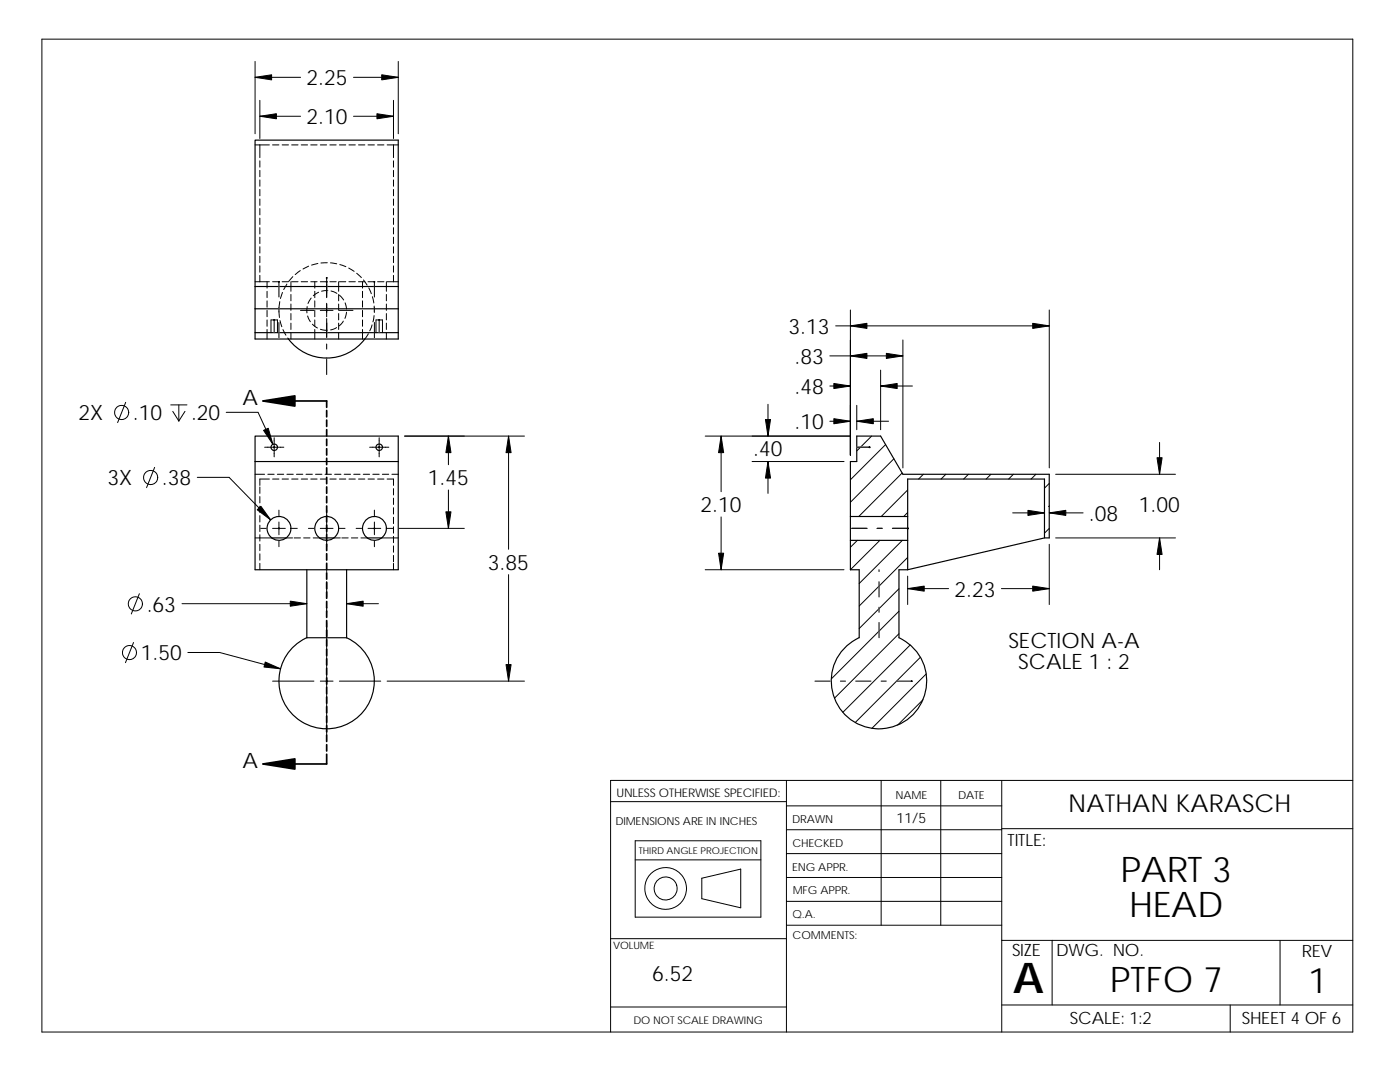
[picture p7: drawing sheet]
<svg xmlns="http://www.w3.org/2000/svg" width="279mm" height="216mm" viewBox="0 0 279 216" stroke-linecap="round" stroke-linejoin="round" font-family="sans-serif">
<g fill="none" stroke="#000" stroke-width=".2">
<path d="M8.4 7.8h261.6v198.1h-261.6zM50.9 12.3v14.4M50.9 15.4h9.1M70.5 15.4h9M79.5 12.3v14.4M50.9 28.9h1M51.9 20v7.6M51.9 23.2h8.1M51.9 28.9h1.9M51.9 28.9v2.6M51.9 32.1v1.3M51.9 34v1.3"/>
<path d="M51.9 35.9v1.3M51.9 37.8v1.3M51.9 39.7v1.3M54.4 28.9h1.3M56.3 28.9h1.3M58.2 28.9h1.3M60.1 28.9h1.3M62 28.9h1.3M63.9 28.9h1.3M65.8 28.9h1.3M67.7 28.9h1.3M69.6 28.9h1.3"/>
<path d="M70.5 23.2h8M71.5 28.9h1.3M73.4 28.9h1.3M75.4 28.9h1.2M77.3 28.9h2.2M78.5 20v7.6M78.5 28.9v2.6M78.5 32.1v1.3M78.5 34v1.3M78.5 35.9v1.3M78.5 37.8v1.3M78.5 39.7v1.3"/>
<path d="M50.9 56.2h1M51.9 41.6v1.3M51.9 43.5v1.3M51.9 45.4v1.3M51.9 47.3v1.3M51.9 49.2v1.3M51.9 51.1v1.3M51.9 53v1.3M51.9 54.9v1.3M51.9 56.2h1.9M53.3 56.2v1.3M53.3 58.1v1.3"/>
<path d="M55.6 56.2l.2 .1M55.7 56.2v.1M55.7 56.2l-.1 .1M55.8 56.2h-1.4M56.3 56.2h1.3M56.4 58.4l-.4 1.2M57.3 56.7l-.7 1.1M58.1 56.2v1.9M58.1 58.8v1.2M58.2 56.2h1.3M58.4 55.2l-.8 1M59.9 54l-1 .8"/>
<path d="M60.1 56.2h1.3M61.6 53.1l-1.1 .6M62 56.2h1.3M62.1 59.5l-.6 1.1M62.8 56.2v1.3M62.8 58.1v1.3M63.4 52.6l-1.2 .3M63.6 58.3l-1.1 .7M65.1 55.4h.2M65.1 55.4l.2 .1M65.1 56.2l.2 .1M65.2 55.4v.1"/>
<path d="M65.2 56.2v.1M65.2 56.7v2.7M65.3 55.4l-.2 .1M65.3 56.2l-.2 .1M65.3 56.2h-1.4M65.3 52.4l-1.2 .1M65.4 58l-1.2 .1M65.8 56.2h1.3M66 52.5l1.2 .1M66.1 58.1l1.1 .4M67.6 56.2v1.9M67.6 58.8v1.2"/>
<path d="M67.7 56.2h1.3M67.8 58.9l.8 1M67.8 52.8l1.2 .4M69.6 53.5l1.1 .6M69.6 56.2h1.3M71.2 54.5l.9 .9M71.5 56.2h1.3M72.3 56.2v1.3M72.3 58.1v1.3M72.5 55.9l.8 1M73.6 57.4l.5 1.2M74.3 59.2l.3 1.3"/>
<path d="M74.7 56.2l.1 .1M74.7 56.2v.1M74.8 56.2l-.2 .1M74.8 56.2h-1.4M75.4 56.2h1.2M77.1 56.2v1.9M77.1 58.8v1.2M77.3 56.2h2.2M78.5 41.6v1.3M78.5 43.5v1.3M78.5 45.4v1.3M78.5 47.3v1.3"/>
<path d="M78.5 49.2v1.3M78.5 51.1v1.3M78.5 53v1.3M78.5 54.9v1.3M53.3 65.7v1.9M53.3 60v1.3M53.3 61.9v1.3M53.3 63.8v1.3M54.7 63.8h.1M54.7 63.8l.1 .1M54.7 63.8v.1M54.8 63.8l-.2 .1"/>
<path d="M55.4 66.4v-2.6h-1.3v2.6M55.7 62.1l.1 1.3M55.8 60.2l-.1 1.2M55.9 64l.3 1.2M56.5 65.8l.6 1.1M57.4 67.4l.2 .2M58.1 60.7v1.2M58.1 62.6v1.2M58.1 64.5v1.2M58.1 66.4v1.2M60 61.9h2.7M61.3 61.2v1.2"/>
<path d="M61.4 63.1l.5 1.1M62.3 64.7l1.1 .7M62.8 65.7v1.9M62.8 60v1.3M62.8 61.9v1.3M62.8 63.8v1.3M63.9 61.9h2.6M63.9 65.7l1.4 .2M65.2 60.7v2.5M65.2 64.5v2.7M67.2 65.4l-1.2 .4M67.6 60.7v1.2"/>
<path d="M67.6 62.6v1.2M67.6 64.5v1.2M67.6 66.4v1.2M67.7 61.9h2.7M68.5 64.1l-.8 .9M68.9 60.4l.3 1.3M69.2 62.3l-.4 1.2M72.3 65.7v1.9M72.3 60v1.3M72.3 61.9v1.3M72.3 63.8v1.3M73.5 66.6l-.7 1"/>
<path d="M74.3 64.8l-.5 1.2M74.7 63l-.3 1.2M74.7 61.1v1.2M75.6 63.8h.2M75.6 63.8l.2 .1M75.7 63.8v.1M75.7 63.8l-.1 .1M76.3 66.4v-2.6h-1.2l-.1 2.6M77.1 60.7v1.2M77.1 62.6v1.2M77.1 64.5v1.2M77.1 66.4v1.2"/>
<path d="M165.6 71h14.6M165.6 77h4.1M166.8 65h42.6M169.7 61.8v29M175.7 73.9v11.8M175.7 77h6.4M180.2 67.8v25.6M209.4 61.8v31.6M25.1 80.3l-1.6 4M30.9 93.3l-1.6 4M34.1 80.8h3.2M34.5 82.1l1.2 1.9"/>
<path d="M35.7 80.8v3.2M36.9 82.1l-1.2 1.9M39.4 95.2h6.3l8.3 8.5M45.1 82.3h6.4l3 6.4M50.9 94.6h1.9M51.9 97.2v1.2M51.9 99.1v1.3M53.4 94.6h1.3M53.8 95.6h-1.9v1.3M54.4 95.6h1.3M54.7 89.2l.1 .1M54.7 87.3v3.9"/>
<path d="M54.8 89.2l-.2 .1M55.4 94.6h1.2M56.3 95.6h1.3M56.6 89.2h-3.8M57.3 94.6h1.2M58.2 95.6h1.3M59.2 94.6h1.2M60.1 95.6h1.3M61.1 94.6h1.2M62 95.6h1.3M63 94.6h1.2M63.9 95.6h1.3"/>
<path d="M64.9 94.6h1.2M65.8 95.6h1.3M66.8 94.6h1.3M67.7 95.6h1.3M68.7 94.6h1.3M69.6 95.6h1.3M70.6 94.6h1.3M71.5 95.6h1.3M72.5 94.6h1.3M73.4 95.6h1.3M73.8 89.2h3.8M74.4 94.6h1.3"/>
<path d="M75.4 95.6h1.2M75.6 89.2l.2 .1M75.7 87.3v3.9M75.7 89.2l-.1 .1M76.3 94.6h1.3M77.3 95.6h1.2v1.3M78.2 94.6h1.3M78.5 97.5v1.3M78.5 99.4v1.3M80.8 87h23.9M89.5 87v5.7M89.5 97.8v7.6"/>
<path d="M101.5 87v22.6M140.7 87h29M143.9 87v11.1M150.1 92.1h18.3M153.3 80.7v6.3M153.3 92.1v6.3M165.6 84.1h4.1M171 84.1h6.3M171 80.9v4.8M173.5 89.2h.1M173.5 89.2l.1 .1M173.5 89.2v.1"/>
<path d="M173.6 89.2l-.2 .1M173.9 87l-2.9 3M176.7 88.7l-7 7M178.4 91.5l-8.7 8.7M180 94.4l-8.6 8.7M181.1 97.8l-5.2 5.3M184.3 94.6l-1 1M188.8 94.6l-1 1M193.3 94.6l-1 1M197.8 94.6l-1 1M202.2 94.6l-.9 1M206.7 94.6l-.9 1"/>
<path d="M209.4 96.5l-1 .9M210.7 94.6h23.9M231.4 88.3v6.3M27.8 118.5l-1.6 4M50.9 107.3h3.4M51.9 101v1.3M51.9 102.9v1.3M51.9 104.8v1.3M51.9 106.7v1.3M51.9 108.6v1.3M51.9 110.5v1.3M51.9 112.4v1.3"/>
<path d="M52 105.4h1.1M54.4 105.4h2.5M55.6 105.4l.2 .1M55.7 101.8v1.1M55.7 104.2v2.5M55.7 108v1.1M55.7 105.4l-.1 .1M57.1 107.3h1.3M58.2 105.4h1.1M58.7 107.3h1.3M60.6 107.3h1.3M61.6 105.4h1.1"/>
<path d="M62.5 107.3h1.3M63.9 105.4h2.6M65.1 105.4l.2 .1M65.2 101.8v1.1M65.2 104.2v2.5M65.2 108v1.1M65.3 105.4l-.2 .1M66.6 107.3h1.3M67.7 105.4h1.2M68.2 107.3h1.3M70.1 107.3h1.3M71.1 105.4h1.1"/>
<path d="M72 107.3h1.3M73.4 105.4h2.6M74.7 105.4l.1 .1M74.7 101.8v1.1M74.7 104.2v2.5M74.7 108v1.1M74.8 105.4l-.2 .1M76.2 107.3h3.3M77.3 105.4h1.1M78.5 112.4v1.3M78.5 101.3v1.3M78.5 103.2v1.3"/>
<path d="M78.5 105.1v1.3M78.5 107v1.3M78.5 108.9v1.3M78.5 110.8v1.3M79.7 105.4h13M101.5 114.7v21.2M140.7 113.7h27.7M143.9 103.1v10.6M171.1 107.8l-1.4 1.4M175.6 107.8l-5.9 5.9M179.4 117.5l-7.9 7.9M180.1 107.8l-8.6 8.6"/>
<path d="M181.1 105.4h.1M181.1 105.4l.1 .1M181.1 111.2l-9.6 9.7M181.1 102.3l-.7 .8M181.1 105.4v.1M181.1 115v5.6M181.1 117.5h8.2M181.2 105.4l-.1 .1M199.9 117.5h9.5M202.1 102.3h6.3M209.4 105.4l-1 1M209.4 100.9l-.1 .2"/>
<path d="M209.4 108.6v12M209.4 102.3h6.8M210.7 107.3h23.9M231.4 107.3v6.4M26.6 128.2l-1.6 4M36.3 120.5h24.9M37.5 130.2h6.3l12.2 3.3M54.4 135.9h8.3M63.9 135.9h2.6M65.1 135.8l.2 .2M65.2 125.1v8.3M65.2 134.6v2.6"/>
<path d="M65.2 138.5v8.2M65.3 135.8l-.2 .2M67.7 135.9h8.3M69.2 120.5h6.3M77.3 135.9h27.4M179.4 122l-13.5 13.4M179.4 126.4l-12.9 12.9M181.7 128.7l-13.5 13.4M181.9 135.9h.1M181.9 135.8l.1 .2M181.9 135.8v.2M182 135.8l-.1 .2"/>
<path d="M183.7 131.1l-13 13.1M184.2 139.6l-5.1 5.1M184.8 134.5l-10.8 10.8M121.9 160h35.1M157 155.7v50.2M175.9 155.7v28.9M187.7 155.7v28.9M199.9 155.7v50.2M270 155.7h-148.1v50.2M126.8 167.8h25v15.2h-25zM126.8 171.6h25M140.1 175.2l7.7-1.8v7.7l-7.7-1.8z"/>
<path d="M157 179.9h42.9M157 165.6h42.9M157 175.1h42.9M157 160.8h42.9M157 170.3h42.9M199.9 165.4h70.1M121.9 187.3h35.1M157 184.6h42.9M199.9 187.6h70.1M210 187.6v12.9M255.5 187.6v12.9M121.9 200.9h35.1"/>
<path d="M199.9 200.5h70.1M245.5 200.5v5.4"/>
<circle cx="24.3" cy="82.3" r="1.42"/>
<circle cx="30.1" cy="95.3" r="1.41"/>
<circle cx="25.8" cy="130.2" r="1.41"/>
<circle cx="27" cy="120.5" r="1.41"/>
<circle cx="132.8" cy="177.3" r="4.2"/>
<circle cx="132.8" cy="177.3" r="2.3"/>
</g>
<g fill="none" stroke="#000" stroke-width=".23">
<path d="M50.9 28h28.6v39.6h-28.6zM50.9 57.2h28.6M50.9 61.6h28.6M50.9 66.4h28.6M72.8 67.6a9.5 9.5 0 0 1-15.2 0M50.9 92.1h28.6M50.9 87h28.6v26.7h-28.6zM54.3 107.3h2.8M61.2 113.7v13.6M63.8 107.3h2.8M69.2 113.7v13.6M73.3 107.3h2.9"/>
<path d="M169.7 103.1v-11h1.3v-5.1h4.7l4.5 7.6h29.2v12.7h-1v-11.7h-27.3v7.5M169.7 103.1h11.4M169.7 107.8v5.9h1.8v13.6M169.7 107.8h11.4M169.7 103.1v4.7M181.1 113.7h-1.7v13.6a9.5 9.5 0 0 1 3.5 14.5 9.5 9.5 0 0 1-15 0 9.5 9.5 0 0 1 3.6-14.6M181.1 103.1v4.7M181.1 107.8v5.9M208.4 107.3l-27.3 6.4M61.2 127.3a9.5 9.5 0 0 0-1.1 16.6 9.5 9.5 0 0 0 14.6-8M61.2 127.3h8M69.2 127.3a9.5 9.5 0 0 1 5.5 8.6"/>
<circle cx="54.7" cy="89.3" r=".64"/>
<circle cx="75.7" cy="89.3" r=".64"/>
<circle cx="55.7" cy="105.4" r="2.38"/>
<circle cx="65.2" cy="105.4" r="2.38"/>
<circle cx="74.7" cy="105.4" r="2.38"/>
</g>
<path d="M55.7 56.2v11.4M65.2 55.4v19.6M65.2 56.2v11.4M74.7 56.2v11.4M54.7 63.8v2.6M75.7 63.8v2.6M173.5 89.2h-2.5M181.1 105.4h-11.4M65.2 127.3v-13.6M175.4 127.3v-13.6M181.9 135.9h-19.5" fill="none" stroke="#e6e6db" stroke-width=".2" stroke-dasharray="3 2 1 2"/>
<path d="M55.7 56.2v11.4M65.2 55.4v19.6M65.2 56.2v11.4M74.7 56.2v11.4M54.7 63.8v2.6M75.7 63.8v2.6M173.5 89.2h-2.5M181.1 105.4h-11.4M65.2 127.3v-13.6M175.4 127.3v-13.6M181.9 135.9h-19.5" fill="none" stroke="#000" stroke-width=".2" stroke-dasharray="3 2 1 2"/>
<g fill="#000" stroke="#000" stroke-width=".2">
<path d="M50.9 15.4l3.3-.5v1z" fill-rule="evenodd"/>
<path d="M76.2 14.9l3.3 .5-3.3 .5z" fill-rule="evenodd"/>
<path d="M51.9 23.2l3.3-.5v1z" fill-rule="evenodd"/>
<path d="M75.2 22.7l3.3 .5-3.3 .5z" fill-rule="evenodd"/>
<path d="M169.7 65l3.3-.5v1z" fill-rule="evenodd"/>
<path d="M169.7 71l3.3-.5v1z" fill-rule="evenodd"/>
<path d="M166.4 76.5l3.3 .5-3.3 .5z" fill-rule="evenodd"/>
<path d="M175.7 77l3.3-.5v1z" fill-rule="evenodd"/>
<path d="M176.9 70.5l3.3 .5-3.3 .5z" fill-rule="evenodd"/>
<path d="M206.1 64.5l3.3 .5-3.3 .5z" fill-rule="evenodd"/>
<path d="M52.6 85.9l.9-.5 1 3.3z" fill-rule="evenodd"/>
<path d="M89.5 87l.5 3.3h-1z" fill-rule="evenodd"/>
<path d="M101.5 87l.5 3.3h-1z" fill-rule="evenodd"/>
<path d="M143.9 87l.5 3.3h-1z" fill-rule="evenodd"/>
<path d="M152.8 83.7h1l-.5 3.3z" fill-rule="evenodd"/>
<path d="M153.3 92.1l.5 3.3h-1z" fill-rule="evenodd"/>
<path d="M166.4 83.5l3.3 .6-3.3 .5z" fill-rule="evenodd"/>
<path d="M171 84.1l3.3-.6v1.1z" fill-rule="evenodd"/>
<path d="M230.9 91.3h1l-.5 3.3z" fill-rule="evenodd"/>
<path d="M51.3 101.7l.8-.7 1.9 2.7z" fill-rule="evenodd"/>
<path d="M89 102.1h1l-.5 3.3z" fill-rule="evenodd"/>
<path d="M143.4 110.4h1l-.5 3.3z" fill-rule="evenodd"/>
<path d="M181.1 117.5l3.3-.6v1.1z" fill-rule="evenodd"/>
<path d="M205.1 101.8l3.3 .5-3.3 .5z" fill-rule="evenodd"/>
<path d="M206.1 116.9l3.3 .6-3.3 .5z" fill-rule="evenodd"/>
<path d="M209.4 102.3l3.3-.5v1z" fill-rule="evenodd"/>
<path d="M231.4 107.3l.5 3.3h-1z" fill-rule="evenodd"/>
<path d="M52.9 132.1l3.1 1.4-3.3-.4z" fill-rule="evenodd"/>
<path d="M57.9 120l3.3 .5-3.3 .5z" fill-rule="evenodd"/>
<path d="M69.2 120.5l3.3-.5v1z" fill-rule="evenodd"/>
<path d="M101 132.6h1l-.5 3.3z" fill-rule="evenodd"/>
</g>
<path d="M52.5 80l6.3-1v2zM52.5 152.4l6.3-1v2.1z" fill="#000" stroke="#000" stroke-width=".34"/>
<g fill="none" stroke="#000" stroke-width=".34">
<path d="M52.5 80h12.7v1.3M65.2 81.9v1.3M65.2 83.8v1.3M65.2 85.7v1.3M65.2 87.6v1.3M65.2 89.5v1.3M65.2 91.4v1.3M65.2 93.3v1.3M65.2 95.2v1.3M65.2 97.2v1.2M65.2 99.1v1.2M65.2 101v1.2"/>
<path d="M65.2 102.9v1.2M65.2 104.8v1.2M65.2 106.7v1.2M65.2 108.6v1.3M65.2 110.5v1.3M65.2 112.4v1.3M65.2 114.3v1.3M65.2 116.2v1.3M65.2 118.1v1.3M65.2 120v1.3M65.2 121.9v1.3M65.2 123.8v1.3"/>
<path d="M65.2 125.7v1.3M65.2 127.6v1.3M65.2 129.5v1.3M65.2 131.4v1.3M65.2 133.3v1.3M65.2 135.3v1.2M65.2 137.2v1.2M65.2 139.1v1.2M65.2 150.5v1.9h-12.7M65.2 141v1.2M65.2 142.9v1.2M65.2 144.8v1.2"/>
<path d="M65.2 146.7v1.3M65.2 148.6v1.3"/>
</g>
<text font-size="8.5" x="202.2" y="198.2">A</text>
<g font-size="7">
<text x="223.6" y="176">PART 3</text>
<text x="225.4" y="183.1">HEAD</text>
<text x="221.5" y="197.9">PTFO 7</text>
<text x="261.1" y="198.2">1</text>
</g>
<text font-size="4.9" x="213.2" y="162.1">NATHAN KARASCH</text>
<g font-size="4.2">
<text x="61.2" y="17">2.25</text>
<text x="61.2" y="24.8">2.10</text>
<text x="157.4" y="66.6">3.13</text>
<text x="158.6" y="72.6">.83</text>
<text x="15.6" y="83.8">2X</text>
<text x="26.5" y="83.8">.10</text>
<text x="38.1" y="83.8">.20</text>
<text x="48.4" y="80.7">A</text>
<text x="158.6" y="78.6">.48</text>
<text x="158.6" y="85.6">.10</text>
<text x="150.3" y="91.1">.40</text>
<text x="21.4" y="96.8">3X</text>
<text x="32.3" y="96.8">.38</text>
<text x="85.4" y="96.8">1.45</text>
<text x="139.8" y="102.2">2.10</text>
<text x="217.3" y="103.9">.08</text>
<text x="227.3" y="102.2">1.00</text>
<text x="97.4" y="113.7">3.85</text>
<text x="190.5" y="119">2.23</text>
<text x="29.3" y="122">.63</text>
<text x="28.1" y="131.8">1.50</text>
<text x="201.3" y="129.3">SECTION A-A</text>
<text x="203.2" y="133.5">SCALE 1 : 2</text>
<text x="48.4" y="153.2">A</text>
<text x="130.1" y="195.7">6.52</text>
</g>
<g font-size="3.4">
<text x="201.1" y="168.8">TITLE:</text>
<text x="202" y="190.8">SIZE</text>
<text x="210.8" y="190.8">DWG. NO.</text>
<text x="259.8" y="190.9">REV</text>
<text x="213.5" y="204.4">SCALE: 1:2</text>
<text x="247.8" y="204.4">SHEET 4 OF 6</text>
</g>
<text font-size="2.8" x="178.9" y="164.2">11/5</text>
<text font-size="2.4" x="123" y="158.9">UNLESS OTHERWISE SPECIFIED:</text>
<g font-size="2.2">
<text x="178.7" y="159.4">NAME</text>
<text x="191.2" y="159.4">DATE</text>
<text x="122.8" y="164.5">DIMENSIONS ARE IN INCHES</text>
<text x="158.1" y="164.2">DRAWN</text>
<text x="158.1" y="173.7">ENG APPR.</text>
<text x="158.1" y="169.1">CHECKED</text>
<text x="158.2" y="178.5">MFG APPR.</text>
<text x="158.2" y="183.2">Q.A.</text>
<text x="158.2" y="187.4">COMMENTS:</text>
</g>
<text font-size="2.1" x="126.4" y="204.4">DO NOT SCALE DRAWING</text>
<text font-size="2" x="122.4" y="189.4">VOLUME</text>
<text font-size="1.9" x="127.5" y="170.4">THIRD ANGLE PROJECTION</text>
</svg>
